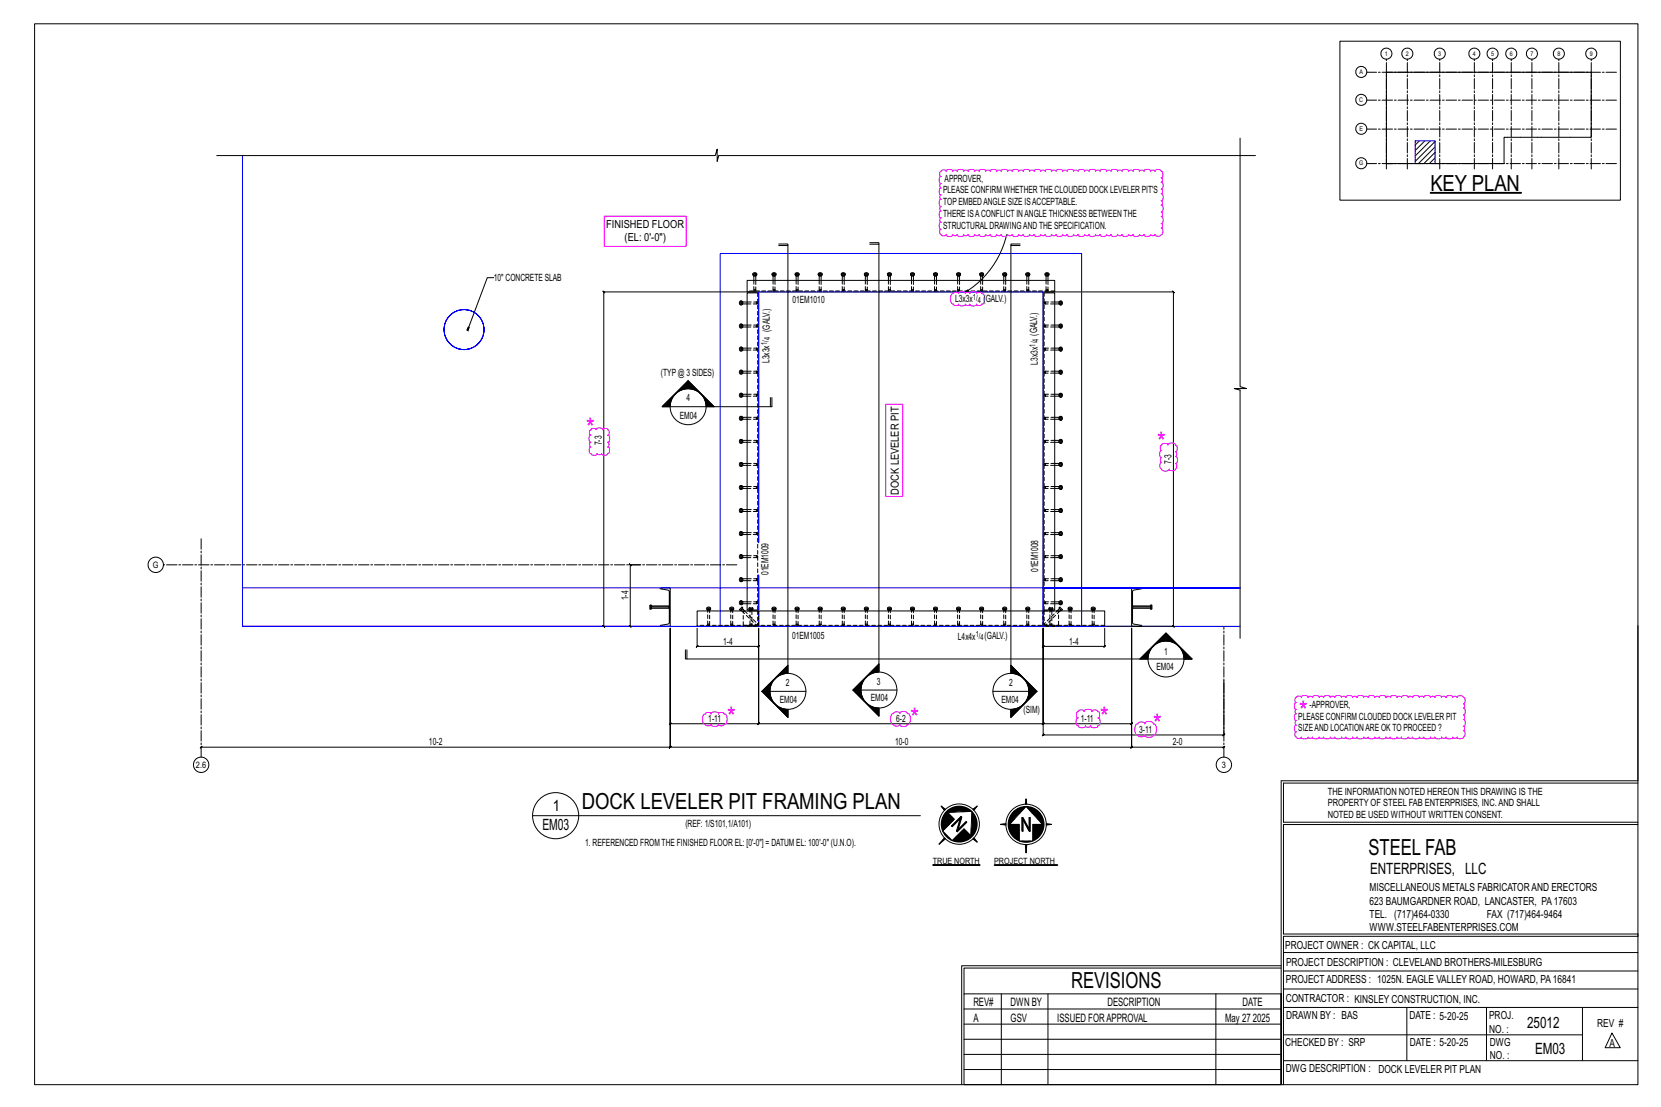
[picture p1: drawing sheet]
<svg xmlns="http://www.w3.org/2000/svg" width="914mm" height="610mm" viewBox="0 0 914 610" stroke-linecap="round" stroke-linejoin="round" font-family="sans-serif">
<g fill="none" stroke="#000" stroke-width=".55">
<path d="M19 13h883v584h-883zM738 23h154v87h-154zM683 76v137l3 1h-7l4 1v137M781 78l-2 2M784 78l-5 5M787 78l-8 8M790 78l-11 11M119 86h275l1-4v7l1-3h295M763 90v-50h113v36h-48v14h-65h4M790 90h.1M790 87l-3 3M790 84l-6 6"/>
<path d="M790 81l-9 9M429 134h5v232M429 135h5M479 134h5v232M479 134h5M554 129a51 51 0 0 1-22 32M557 135h5M562 134h-5v232M272 153h-4l-11 29M411 154h170v7h-170zM414 151a1.1 1.1 0 0 1 2-1 1.1 1.1 0 0 1 1 1M415 152a.8 .8 0 0 1 0-1 .8 .8 0 0 1 1 0 .8 .8 0 0 1 0 1"/>
<path d="M415 154v-3h1v3M425 151a1.1 1.1 0 0 1 1-1 1.1 1.1 0 0 1 1 1M426 154v-3h1v3M426 152a.8 .8 0 0 1 0-1 .8 .8 0 0 1 1 0 .8 .8 0 0 1 0 1M438 151a1.1 1.1 0 0 1 1-1 1.1 1.1 0 0 1 1 1M438 152a.8 .8 0 0 1 0-1 .8 .8 0 0 1 1 0 .8 .8 0 0 1 0 1M438 154v-3h1v3M450 151a1.1 1.1 0 0 1 2-1 1.1 1.1 0 0 1 1 1M451 152a.8 .8 0 0 1 0-1 .8 .8 0 0 1 1 0 .8 .8 0 0 1 0 1M451 154v-3h1v3M463 151a1.1 1.1 0 0 1 1-1 1.1 1.1 0 0 1 1 1M464 152a.8 .8 0 0 1 0-1 .8 .8 0 0 1 1 0 .8 .8 0 0 1 0 1"/>
<path d="M464 154v-3h1v3M476 151a1.1 1.1 0 0 1 1-1 1.1 1.1 0 0 1 1 1M476 152a.8 .8 0 0 1 0-1 .8 .8 0 0 1 1 0 .8 .8 0 0 1 0 1M476 154v-3h1v3M489 151a1.1 1.1 0 0 1 1-1 1.1 1.1 0 0 1 1 1M489 152a.8 .8 0 0 1 0-1 .8 .8 0 0 1 1 0 .8 .8 0 0 1 0 1M489 154v-3h1v3M501 151a1.1 1.1 0 0 1 1-1 1.1 1.1 0 0 1 1 1M502 152a.8 .8 0 0 1 0-1 .8 .8 0 0 1 1 0 .8 .8 0 0 1 0 1M502 154v-3h1v3M514 151a1.1 1.1 0 0 1 1-1 1.1 1.1 0 0 1 1 1M514 152a.8 .8 0 0 1 0-1 1 1 0 0 1 2 0 .8 .8 0 0 1 0 1"/>
<path d="M514 154v-3h1h1v3M527 151a1.1 1.1 0 0 1 1-1 1.1 1.1 0 0 1 1 1M527 152a.8 .8 0 0 1 0-1 .8 .8 0 0 1 1 0 .8 .8 0 0 1 0 1M527 154v-3h1v3M539 151a1.1 1.1 0 0 1 1-1 1.1 1.1 0 0 1 1 1M540 154v-3h1v3M540 152a.8 .8 0 0 1 0-1 .8 .8 0 0 1 1 0 .8 .8 0 0 1 0 1M552 151a1.1 1.1 0 0 1 1-1 1.1 1.1 0 0 1 1 1M553 152a.8 .8 0 0 1 0-1 .8 .8 0 0 1 1 0 .8 .8 0 0 1 0 1M553 154v-3h1v3M565 151a1.1 1.1 0 0 1 1-1 1.1 1.1 0 0 1 1 1M565 154v-3h1v3"/>
<path d="M565 152a.8 .8 0 0 1 0-1 .8 .8 0 0 1 1 0 .8 .8 0 0 1 0 1M575 151a1.1 1.1 0 0 1 1-1 1.1 1.1 0 0 1 1 1M576 152a.8 .8 0 0 1 0-1 .8 .8 0 0 1 1 0 .8 .8 0 0 1 0 1M576 154v-3h1v3M408 178a1.1 1.1 0 0 0-1 2 1.1 1.1 0 0 0 1 1M408 166a1.1 1.1 0 0 0-1 1 1.1 1.1 0 0 0 1 1M409 179a.8 .8 0 0 0-1 0 .8 .8 0 0 0 0 1 .8 .8 0 0 0 1 0M409 166a.8 .8 0 0 0-1 0 .8 .8 0 0 0 0 1 .8 .8 0 0 0 1 0M411 179h-3v1h3M411 166h-3v1h3M417 161h-85v-1l1 1h-1v184M532 161l1-1z"/>
<path d="M574 161h7v175h-7zM575 161h71l-1-1 1 1v184l-1-1 1 1h-37M581 179h3v1h-3M581 166h3v1h-3M583 179a.8 .8 0 0 1 1 0 .8 .8 0 0 1 0 1 .8 .8 0 0 1-1 0M583 166a.8 .8 0 0 1 1 0 .8 .8 0 0 1 0 1 .8 .8 0 0 1-1 0M584 178a1.1 1.1 0 0 1 1 2 1.1 1.1 0 0 1-1 1M584 166a1.1 1.1 0 0 1 1 1 1.1 1.1 0 0 1-1 1M257 182h.1M257 182h1M408 191a1.1 1.1 0 0 0-1 1 1.1 1.1 0 0 0 1 1M409 192a.8 .8 0 0 0-1 0 .8 .8 0 0 0 0 1 .8 .8 0 0 0 1 0"/>
<path d="M411 192h-3v1h3M581 192h3v1h-3M583 192a.8 .8 0 0 1 1 0 .8 .8 0 0 1 0 1 .8 .8 0 0 1-1 0M584 191a1.1 1.1 0 0 1 1 1 1.1 1.1 0 0 1-1 1M370 220l-4 4 4-4M370 219l-5 5M371 218l-6 6M374 216l5-6 5 6M374 215l5-5 5 5M375 215l4-4 4 4M376 215l3-4 3 4M376 214l3-2 2 2"/>
<path d="M377 214l2-2 2 2M378 214l1-1 1 1M379 214h.1M379 212l3 3M379 212l-3 2M379 214h-1M387 218l6 6M387 219l5 5-4-4M408 217a1.1 1.1 0 0 0-1 1 1.1 1.1 0 0 0 1 1M408 204a1.1 1.1 0 0 0-1 1 1.1 1.1 0 0 0 1 1M409 217a.8 .8 0 0 0-1 0 .8 .8 0 0 0 0 1 .8 .8 0 0 0 1 0M409 204a.8 .8 0 0 0-1 0 1 1 0 0 0 0 2 .8 .8 0 0 0 1-1"/>
<path d="M411 217h-3v1h3M411 204h-3v1h3M424 219v5M425 219v5h-32M581 217h3v1h-3M581 204h3v1h-3M583 217a.8 .8 0 0 1 1 0 .8 .8 0 0 1 0 1 .8 .8 0 0 1-1 0M583 204a.8 .8 0 0 1 1 0 1 1 0 0 1 0 2 .8 .8 0 0 1-1-1M584 217a1.1 1.1 0 0 1 1 1 1.1 1.1 0 0 1-1 1M584 204a1.1 1.1 0 0 1 1 1 1.1 1.1 0 0 1-1 1M365 224l14-14 14 14-14-14zM365 224l14-14 14 14"/>
<path d="M369 224h.1M369 223l-1 1M369 222l-2 2M369 221l-2 3M369 221l-3 3M388 220l4 4M388 221l3 3M388 222l3 2M389 222l1 2M389 223l1 1M389 223v1M389 224h-25l15-14 14 14h-4"/>
<path d="M408 229a1.1 1.1 0 0 0-1 1 1.1 1.1 0 0 0 1 1M409 230a.8 .8 0 0 0-1 0 .8 .8 0 0 0 0 1 .8 .8 0 0 0 1 0M411 230h-3v1h3M581 230h3v1h-3M583 230a.8 .8 0 0 1 1 0 .8 .8 0 0 1 0 1 .8 .8 0 0 1-1 0M584 229a1.1 1.1 0 0 1 1 1 1.1 1.1 0 0 1-1 1M408 255a1.1 1.1 0 0 0-1 1 1.1 1.1 0 0 0 1 1M408 242a1.1 1.1 0 0 0-1 1 1.1 1.1 0 0 0 1 1M409 255a.8 .8 0 0 0-1 0 .8 .8 0 0 0 0 1 .8 .8 0 0 0 1 0M409 243a.8 .8 0 0 0-1-1 1 1 0 0 0 0 2 .8 .8 0 0 0 1 0M411 255h-3v1h3M411 243h-3v1h3"/>
<path d="M581 255h3v1h-3M581 243h3v1h-3M583 255a.8 .8 0 0 1 1 0 .8 .8 0 0 1 0 1 .8 .8 0 0 1-1 0M583 243a.8 .8 0 0 1 1-1 1 1 0 0 1 0 2 .8 .8 0 0 1-1 0M584 255a1.1 1.1 0 0 1 1 1 1.1 1.1 0 0 1-1 1M584 242a1.1 1.1 0 0 1 1 1 1.1 1.1 0 0 1-1 1M408 267a1.1 1.1 0 0 0-1 1 1.1 1.1 0 0 0 1 1M409 268a.8 .8 0 0 0-1 0 .8 .8 0 0 0 0 1 .8 .8 0 0 0 1 0M411 268h-3v1h3M581 268h3v1h-3M583 268a.8 .8 0 0 1 1 0 .8 .8 0 0 1 0 1 .8 .8 0 0 1-1 0M584 267a1.1 1.1 0 0 1 1 1 1.1 1.1 0 0 1-1 1"/>
<path d="M408 293a1.1 1.1 0 0 0-1 1 1.1 1.1 0 0 0 1 1M408 280a1.1 1.1 0 0 0-1 1 1.1 1.1 0 0 0 1 1M409 293a.8 .8 0 0 0-1 0 .8 .8 0 0 0 0 1 .8 .8 0 0 0 1 0M409 281a.8 .8 0 0 0-1 0 .8 .8 0 0 0 0 1 .8 .8 0 0 0 1 0M411 293h-3v1h3M411 281h-3v1h3M418 299v-138h-7v175h7v-19M581 293h3v1h-3M581 281h3v1h-3M583 293a.8 .8 0 0 1 1 0 .8 .8 0 0 1 0 1 .8 .8 0 0 1-1 0M583 281a.8 .8 0 0 1 1 0 .8 .8 0 0 1 0 1 .8 .8 0 0 1-1 0M584 293a1.1 1.1 0 0 1 1 1 1.1 1.1 0 0 1-1 1"/>
<path d="M584 280a1.1 1.1 0 0 1 1 1 1.1 1.1 0 0 1-1 1M353 311h-6h-1l1 1v-1v34M408 318a1.1 1.1 0 0 0-1 1 1.1 1.1 0 0 0 1 1M408 305a1.1 1.1 0 0 0-1 2 1.1 1.1 0 0 0 1 1M409 319a.8 .8 0 0 0-1 0 .8 .8 0 0 0 0 1 .8 .8 0 0 0 1 0M409 306a.8 .8 0 0 0-1 0 .8 .8 0 0 0 0 1 .8 .8 0 0 0 1 0M411 319h-3v1h3M411 306h-3v1h3M581 319h3v1h-3M581 306h3v1h-3M583 319a.8 .8 0 0 1 1 0 .8 .8 0 0 1 0 1 .8 .8 0 0 1-1 0M583 306a.8 .8 0 0 1 1 0 .8 .8 0 0 1 0 1 .8 .8 0 0 1-1 0"/>
<path d="M584 318a1.1 1.1 0 0 1 1 1 1.1 1.1 0 0 1-1 1M584 305a1.1 1.1 0 0 1 1 2 1.1 1.1 0 0 1-1 1M358 333h1v2h-1zM359 334h9v1h-9zM359 334h9v1h-9M363 324h6v21h-6v-1h5v-1v-17l-5-2zM384 336h34v9h-34zM389 335a1.1 1.1 0 0 1 1-1 1.1 1.1 0 0 1 1 1M390 336v-1l1 1M390 336a.8 .8 0 0 1 0-1 .8 .8 0 0 1 1 0 .8 .8 0 0 1 0 1M402 335a1.1 1.1 0 0 1 1-1 1.1 1.1 0 0 1 1 1M402 336l1-1v1"/>
<path d="M402 336a.8 .8 0 0 1 0-1 .8 .8 0 0 1 1 0 .8 .8 0 0 1 0 1M407 336l2-2v1l-2 1zM408 336h.1M408 331a1.1 1.1 0 0 0-1 1 1.1 1.1 0 0 0 1 1M409 335l1 1M409 331a.8 .8 0 0 0-1 0 1 1 0 0 0 0 2 .8 .8 0 0 0 1-1M411 331h-3v1h3M413 336h.1M414 336h.1M418 336h156M425 335a1.1 1.1 0 0 1 1-1 1.1 1.1 0 0 1 1 1M426 336v-1l1 1"/>
<path d="M426 336a.8 .8 0 0 1 0-1 .8 .8 0 0 1 1 0 .8 .8 0 0 1 0 1M438 335a1.1 1.1 0 0 1 1-1 1.1 1.1 0 0 1 1 1M438 336l1-1v1M438 336a.8 .8 0 0 1 0-1 .8 .8 0 0 1 1 0 .8 .8 0 0 1 0 1M450 335a1.1 1.1 0 0 1 2-1 1.1 1.1 0 0 1 1 1M451 336a.8 .8 0 0 1 0-1 .8 .8 0 0 1 1 0 .8 .8 0 0 1 0 1M451 336l1-1v1M463 335a1.1 1.1 0 0 1 1-1 1.1 1.1 0 0 1 1 1M464 336v-1l1 1M464 336a.8 .8 0 0 1 0-1 .8 .8 0 0 1 1 0 .8 .8 0 0 1 0 1M476 335a1.1 1.1 0 0 1 1-1 1.1 1.1 0 0 1 1 1M476 336a.8 .8 0 0 1 0-1 .8 .8 0 0 1 1 0 .8 .8 0 0 1 0 1"/>
<path d="M476 336l1-1v1M489 335a1.1 1.1 0 0 1 1-1 1.1 1.1 0 0 1 1 1M489 336a.8 .8 0 0 1 0-1 .8 .8 0 0 1 1 0 .8 .8 0 0 1 0 1M489 336l1-1v1M501 335a1.1 1.1 0 0 1 1-1 1.1 1.1 0 0 1 1 1M502 336v-1l1 1M502 336a.8 .8 0 0 1 0-1 .8 .8 0 0 1 1 0 .8 .8 0 0 1 0 1M514 335a1.1 1.1 0 0 1 1-1 1.1 1.1 0 0 1 1 1M514 336a.8 .8 0 0 1 0-1 1 1 0 0 1 2 0 .8 .8 0 0 1 0 1M514 336l1-1 1 1M527 335a1.1 1.1 0 0 1 1-1 1.1 1.1 0 0 1 1 1M527 336l1-1v1"/>
<path d="M527 336a.8 .8 0 0 1 0-1 .8 .8 0 0 1 1 0 .8 .8 0 0 1 0 1M539 335a1.1 1.1 0 0 1 1-1 1.1 1.1 0 0 1 1 1M540 336v-1l1 1M540 336a.8 .8 0 0 1 0-1 .8 .8 0 0 1 1 0 .8 .8 0 0 1 0 1M552 335a1.1 1.1 0 0 1 1-1 1.1 1.1 0 0 1 1 1M553 336a.8 .8 0 0 1 0-1 .8 .8 0 0 1 1 0 .8 .8 0 0 1 0 1M553 336v-1l1 1M565 335a1.1 1.1 0 0 1 1-1 1.1 1.1 0 0 1 1 1M565 336l1-1v1M565 336a.8 .8 0 0 1 0-1 .8 .8 0 0 1 1 0 .8 .8 0 0 1 0 1M574 336h34v9h-34zM578 336h.1"/>
<path d="M579 336h.1M581 331h3v1h-3M583 335v-1l2 2h-1zM583 331a.8 .8 0 0 1 1 0 1 1 0 0 1 0 2 .8 .8 0 0 1-1-1M583 335l-1 1M584 331a1.1 1.1 0 0 1 1 1 1.1 1.1 0 0 1-1 1M584 336h-1M588 335a1.1 1.1 0 0 1 1-1 1.1 1.1 0 0 1 1 1M589 336v-1l1 1M589 336a.8 .8 0 0 1 0-1 .8 .8 0 0 1 1 0 .8 .8 0 0 1 0 1M601 335a1.1 1.1 0 0 1 1-1 1.1 1.1 0 0 1 1 1M601 336l1-1v1"/>
<path d="M601 336a.8 .8 0 0 1 0-1 .8 .8 0 0 1 1 0 .8 .8 0 0 1 0 1M623 324h5l-4 1-1 1 1 17 4 1v1h-5zM623 334h10v1h-10zM633 333h1v2h-1zM633 334h-10v1h10M332 344l1 1zM346 344l1 1zM369 346v53h-1l1-1v1h49h-1l1-1v1v-43M377 358v5h251M378 358v5M384 346v10h-1l1-1v1h34h-1l1-1v1v-10v53h-1l1-1v1h156l1-1-1 1v-53v10l1-1-1 1h34l1-1-1 1v-10M418 345h156"/>
<path d="M623 346v65l-1 1 1-1h-254l-1 1 1-1v-65v65l-1 1 1-1h-258M633 360l-4 3 3-3M633 359l-4 4M633 358l-4 5M633 358l-5 5M634 357l-6 6M637 354l5-5 5 5M637 354l5-4 4 4M638 354l4-4 4 4M638 354l4-4 3 4M639 353l3-2 2 2M640 353l2-2 2 2"/>
<path d="M640 353l2-1 1 1M641 353l1-1 1 1M641 353l1-1v1M642 353h.1M642 350l3 3M642 350l-3 3M642 350l3 4M650 357l6 6-14-14-14 14M651 358l4 5M651 359l4 4M651 360l3 3M902 345v85h-197"/>
<path d="M424 380l-1 1M424 380l-1 1 1 1M424 379l-2 2 2 1M424 379l-2 2 2 2M424 378l-2 3 2 2M424 378l-3 3 3 3M424 377l-3 4 3 3M425 377l-4 4 4 3M425 376l-5 5 5 4M425 376l-5 5 5 5M425 375l-5 6 5 5M428 373l6-6-14 14"/>
<path d="M434 367l-14 14 14 14M434 368l-4 4M434 369l-2 2M434 370l-1 1M434 366v5M434 368l-4 3M434 367l-5 5M434 368l-3 3M434 369l-3 2M434 366l-15 15M471 380l4 4M471 380l4 3"/>
<path d="M471 380l3 3M473 380l1 2M474 380h.1M474 379l-1 1 1 1M474 378l-2 2M474 378l-2 2 2 2M474 377l-2 3 2 3M474 377l-3 3M475 377l-4 3M475 376l-4 4 4 4M475 375l-5 5M475 375l-5 5 5 5"/>
<path d="M482 370l2-2-2 2M484 366l-15 14 15 14v-4M484 366l-14 14 14 14M484 366l-6 6M484 369l-1 1M484 367l-5 4M484 366l-14 14 14 14-14-14zM484 368l-3 2M484 366l-5 6M484 367l-3 4M484 367l-4 4M484 366v4"/>
<path d="M484 370h.1M494 380h-25M557 368l4 4M557 369l1 2M557 370v1M557 368l3 3M557 367l4 5M557 370l1 1M557 366v5M557 367l5 6M557 367l5 5M557 366l14 15"/>
<path d="M559 371l-2-2 2 2M565 375l5 6-5 5M565 376l5 5-5 5M565 376l5 5-5 4M566 377l4 4-4 4M566 377l3 4-3 3M566 378l3 3-3 3M566 378l3 3-3 2M566 379l2 2-2 2M566 379l2 2-2 1M566 380l1 1M628 363l14-14 14 14z"/>
<path d="M628 363l14-14 14 14-14-14zM632 363h.1M632 362l-1 1M632 361l-1 2M632 361l-2 2M632 360l-2 3M652 361l2 2M652 361l1 2M652 362l1 1M652 362v1M652 363h.1M674 375v30v-1l-1 1h1h-100l1-1-1 1v-59v53l1-1-1 1h49h-1l1-1v1v-53v65l-1 1 1-1h51l-1 1 1-1"/>
<path d="M419 381l15 14M424 381h.1M424 380l-1 1h1M428 389l6 6M429 389l5 5M430 390l4 4M431 390l3 3-3-3M431 390l3 3M432 390l2 3M432 390l2 2M432 391l2 1M433 391l1 1"/>
<path d="M433 391h1M434 391h.1M434 391v4M444 381h-25M478 388l6 6M479 388l5 6M479 389l5 4-4-4M480 389l4 4M481 389l3 3M481 390l3 2M482 390l2 2M482 390l2 1"/>
<path d="M483 390l1 1M483 390h1M484 390h.1M547 381h24M557 391v4M557 391h.1M558 391l-1 1M558 390l-1 2M559 390l-2 3M560 390l-3 3M560 390l-3 4M561 390l-4 4"/>
<path d="M561 389l-4 5M562 389l-5 5M562 389l-5 6M566 380l1 1h-1M566 380v1M566 381h.1M567 381l-1 1M571 381l-14-14 14 14-14 14M571 381l-14 14M110 412l1-1zM565 440l-1 3M705 430v167v-50"/>
<path d="M902 431h-195v22h195M293 449h214M518 444l2 2M519 445l1 1M520 459l3 3M520 446l-2-2 2 2M522 447h13l-1 13-3-4-7 7-5-5 6-7zM522 447a9 9 0 0 0-2 10M522 448a9 9 0 0 0-2 9M522 448a8 8 0 0 0-2 8M523 448l-2 4v4M523 449l-2 3v3"/>
<path d="M523 449l-1 3-1 3M524 449l-2 3v3M524 450l-1 2-1 2M524 455l5-5-2 8M524 450l-1 2v2M525 450l-2 3M525 451l-1 2M525 451l-1 1M529 450l-5 5 5-5h1l-3 7 5-5v1l-5 5 2-7M530 447h-2h-3M531 457h-1M531 457l-2 1"/>
<path d="M531 447l-4-1-3 1M531 457l-3 2M532 458l-2 1h-2M532 453l-5 5M532 458l-2 1-2 1M532 447a8 8 0 0 0-9 0M532 458l-2 2h-3M533 459l-3 1h-3M533 447a9 9 0 0 0-11 0M533 459l-3 2h-4M534 447a9 9 0 0 0-12 0M534 460a8 8 0 0 1-8 1"/>
<path d="M534 460a9 9 0 0 1-9 2M534 447a9 9 0 0 0-11-1 9 9 0 0 0-4 11M535 452v2v3M535 450l1 4-1 4M535 450a8 8 0 0 1 0 9M535 449a9 9 0 0 1-1 10M535 448a9 9 0 0 1-1 12M535 447a9 9 0 0 1 1 12 9 9 0 0 1-11 4M536 446l2-2-2 2M537 445l-1 1M538 444l-2 2M551 454h3"/>
<path d="M554 454h-1h1M554 454h-3h2M556 454a9 9 0 0 0 5 8M557 454a8 8 0 0 0 4 7M557 454l1 4 3 3M558 454l1 4 2 2M558 454l1 3 2 3M559 454v3l2 2M559 454l1 2 1 2M560 454v2l1 2M560 454l1 3M560 454l1 2"/>
<path d="M561 454v1M562 448l-2 1-2 2M562 447l-3 2-2 3M563 446a8 8 0 0 0-6 7M563 451v7v-8l4 6v-6v8h-1l-3-6M563 446a9 9 0 0 0-7 7M564 445a9 9 0 0 0-8 9M564 445a9 9 0 0 0-8 7 9 9 0 0 0 5 11M565 443v-1v1M565 442v-2v3M565 444l9 10h-5v9h-8v-9h-5zM565 445a9 9 0 0 1 9 7 9 9 0 0 1-5 11"/>
<path d="M566 445a9 9 0 0 1 8 9M566 446a9 9 0 0 1 7 7M567 450v8l-4-8v8M567 446a8 8 0 0 1 6 7M567 447l4 2 1 3M568 448l2 1 2 2M569 454v1M569 454v2M570 454l-1 3M570 454v2l-1 2M571 454l-1 2-1 2M571 454l-1 3-1 2"/>
<path d="M572 454l-1 3-2 3M572 454l-1 4-2 2M572 454l-1 4-2 3M573 454a8 8 0 0 1-4 7M573 454a9 9 0 0 1-4 8M574 454a9 9 0 0 1-5 8M576 454h3M577 454h-1M579 454h-3M902 454h-195v60h195v2h-195v81M520 461l-3 4 2-2M520 462l-1 1"/>
<path d="M520 462l-3 3M536 462l1 1M536 462l2 2-2-2M536 461l2 3M563 463h4M564 465l1 5M565 465v2M565 465v5v-5M705 533h-174v14M705 532h-176v65M707 535h195M707 525h195"/>
<path d="M531 547h174v50h-174zM531 556h174M551 547v50M577 547v50M669 547v50M707 555h195M707 545h195M774 555v29M818 555v29M871 555v29M531 572h174M531 564h174"/>
<path d="M707 570h164M887 569l5 8h-8zM531 589h174M531 581h174M707 584h195"/>
<circle cx="749" cy="40" r="3"/>
<circle cx="763" cy="30" r="3"/>
<circle cx="775" cy="30" r="3"/>
<circle cx="793" cy="30" r="3"/>
<circle cx="812" cy="30" r="3"/>
<circle cx="822" cy="30" r="3"/>
<circle cx="832" cy="30" r="3"/>
<circle cx="843" cy="30" r="3"/>
<circle cx="858" cy="30" r="3"/>
<circle cx="876" cy="30" r="3"/>
<circle cx="749" cy="55" r="3"/>
<circle cx="749" cy="71" r="3"/>
<circle cx="749" cy="90" r="3"/>
<circle cx="379" cy="224" r="10"/>
<circle cx="86" cy="311" r="4"/>
<circle cx="484" cy="380" r="10"/>
<circle cx="642" cy="363" r="10"/>
<circle cx="434" cy="381" r="10"/>
<circle cx="557" cy="381" r="10"/>
<circle cx="111" cy="421" r="4"/>
<circle cx="674" cy="421" r="4"/>
<circle cx="306" cy="449" r="13"/>
<circle cx="528" cy="454" r="11"/>
<circle cx="528" cy="454" r="10"/>
<circle cx="565" cy="454" r="11"/>
<circle cx="565" cy="454" r="10"/>
</g>
<path d="M518 95a2 2 0 0 1 3-1 2 2 0 0 1 4 0 1.4 1.4 0 0 1 2 0 2 2 0 0 1 4 0 1.4 1.4 0 0 1 2 0 2 2 0 0 1 4 0 1.4 1.4 0 0 1 2 0 2 2 0 0 1 4 0 1.4 1.4 0 0 1 2 0 2 2 0 0 1 4 0 1.4 1.4 0 0 1 2 0 2 2 0 0 1 4 0 1.4 1.4 0 0 1 2 0 2 2 0 0 1 4 0 1.4 1.4 0 0 1 2 0 2 2 0 0 1 4 0 1.4 1.4 0 0 1 2 0 2 2 0 0 1 4 0 1.4 1.4 0 0 1 2 0 2 2 0 0 1 4 0 1.4 1.4 0 0 1 2 0 2 2 0 0 1 4 0 1.4 1.4 0 0 1 2 0 2 2 0 0 1 4 0 1.4 1.4 0 0 1 2 0 2 2 0 0 1 4 0 1.5 1.5 0 0 1 3 0 2 2 0 0 1 3 0 1.5 1.5 0 0 1 3 0 2 2 0 0 1 3 0 1.5 1.5 0 0 1 3 0 2 2 0 0 1 3 0 1.5 1.5 0 0 1 3 0 2 2 0 0 1 3 0 1.5 1.5 0 0 1 3 0 2 2 0 0 1 3 0 1.5 1.5 0 0 1 3 0 2 2 0 0 1 3 0 1.5 1.5 0 0 1 3 0 2.2 2.2 0 0 1 4 0v2v2h-1l1 1-1 1 1 1v1v2h-1l1 1-1 2h1v2v1h-1l1 2-1 1h1v2v2h-1l1 1-1 1 1 1v1v2h-1l1 1v2a2.5 2.5 0 0 1-1 3l-1 1h-2v-1l-1 1-2-1v1h-1h-2v-1l-1 1-2-1v1h-1h-2v-1l-1 1-2-1v1h-1h-2v-1l-2 1-1-1v1h-2h-1v-1l-2 1-1-1v1h-2h-1v-1l-2 1-1-1v1h-2h-1v-1l-2 1-1-1v1h-2h-1l-1-1-1 1-1-1v1h-2h-1l-1-1-1 1-1-1v1h-2h-1l-1-1-1 1-1-1v1h-2h-1l-1-1-1 1-1-1v1h-2h-1l-1-1-1 1-1-1v1h-2h-2v-1l-1 1-1-1v1h-2h-2v-1l-1 1-1-1v1h-2h-2v-1l-1 1-1-1v1h-2h-2v-1l-1 1-1-1-1 1h-1h-2v-1l-1 1-1-1-1 1h-1h-2v-1l-1 1-1-1-1 1h-1h-2v-1l-1 1-1-1-1 1h-1l-2-1a2.1 2.1 0 0 1-3 0 2.1 2.1 0 0 1 0-3 2.1 2.1 0 0 1 0-4 1.4 1.4 0 0 1 0-2 2.1 2.1 0 0 1 0-4 1.4 1.4 0 0 1 0-2 2.1 2.1 0 0 1 0-4 1.5 1.5 0 0 1 0-3 2.1 2.1 0 0 1 0-3 1.5 1.5 0 0 1 0-3 2.1 2.1 0 0 1 0-4h-1zM333 119h45v17h-45zM524 162h1a1.6 1.6 0 0 1 3 0 2.1 2.1 0 0 1 3 0 1.5 1.5 0 0 1 3 0 2.1 2.1 0 0 1 4 0 1.6 1.6 0 0 1 2 0h1a4 4 0 0 1-1 6h-2v-1a2.1 2.1 0 0 1-4 0 1.5 1.5 0 0 1-3 0 2.1 2.1 0 0 1-3 0 1.6 1.6 0 0 1-3 0h-1a4 4 0 0 1 0-5zM325 237a2 2 0 0 1 3 0 2.1 2.1 0 0 1 4 0 2 2 0 0 1 3 0 2 2 0 0 1-1 3 2.2 2.2 0 0 1 0 4 1.5 1.5 0 0 1 0 2 2.3 2.3 0 0 1 1 4l-2 1-2-1a1.4 1.4 0 0 1-2 0 2.2 2.2 0 0 1-4 0l-1-2 1-2a1.5 1.5 0 0 1 0-2 2.2 2.2 0 0 1 0-4v-1zM488 223h9v50h-9zM640 244h2l1 1a2.6 2.6 0 0 1 4 0l1 2v2h-1a1.5 1.5 0 0 1 0 2 2.2 2.2 0 0 1 0 4 2 2 0 0 1 0 4h-2h-1v-1a2.6 2.6 0 0 1-5 0l-1-2 1-1h1a1.5 1.5 0 0 1 0-3 2.2 2.2 0 0 1 0-4 2 2 0 0 1 0-3zM387 394l1-1a1.7 1.7 0 0 1 3 0 2.5 2.5 0 0 1 5 0 1.7 1.7 0 0 1 3 0 4 4 0 0 1 0 6l-2 1-1-1a2.5 2.5 0 0 1-5 0 1.7 1.7 0 0 1-3 0 4 4 0 0 1-1-5zM491 393h1a1.9 1.9 0 0 1 3 0 2.3 2.3 0 0 1 4 0h1a4 4 0 0 1-1 6l-2 1h-1l-1-1a1.9 1.9 0 0 1-3 0h-1a4 4 0 0 1 0-6zM593 392a2.1 2.1 0 0 1 4 0 2.4 2.4 0 0 1 4 0 2.1 2.1 0 0 1 4 0v2v1h-1a2.7 2.7 0 0 1 0 5l-2 1-1-1h-1a1.6 1.6 0 0 1-2 0 2.6 2.6 0 0 1-5 0l-1-3 1-1 1-1h-1zM625 399h2a2.1 2.1 0 0 1 3 0 2.6 2.6 0 0 1 5 0 4 4 0 0 1 0 6 2.6 2.6 0 0 1-5 0 2.1 2.1 0 0 1-3 0h-1a4 4 0 0 1-1-6zM713 384a2 2 0 0 1 3 0 2.1 2.1 0 0 1 4 0 1.5 1.5 0 0 1 3 0 2.1 2.1 0 0 1 3 0 1.5 1.5 0 0 1 3 0 2.1 2.1 0 0 1 3 0 1.5 1.5 0 0 1 3 0 2.1 2.1 0 0 1 3 0 1.5 1.5 0 0 1 3 0 2.1 2.1 0 0 1 4 0 1.4 1.4 0 0 1 2 0 2.1 2.1 0 0 1 4 0 1.4 1.4 0 0 1 2 0 2.1 2.1 0 0 1 4 0 1.4 1.4 0 0 1 2 0 2.1 2.1 0 0 1 4 0 1.4 1.4 0 0 1 2 0 2.1 2.1 0 0 1 4 0 1.5 1.5 0 0 1 3 0 2.1 2.1 0 0 1 3 0 1.5 1.5 0 0 1 3 0 2.1 2.1 0 0 1 3 0 1.5 1.5 0 0 1 3 0 2.1 2.1 0 0 1 3 0 1.5 1.5 0 0 1 3 0 2.1 2.1 0 0 1 4 0 1.4 1.4 0 0 1 2 0 2.1 2.1 0 0 1 4 0 1.4 1.4 0 0 1 2 0 2.2 2.2 0 0 1 4 0l1 2-1 1v1v1v1l1 2-1 2v1v1l1 2-1 2v1v1a2.4 2.4 0 0 1 0 4l-2 1-2-1-1 1-1-1v1h-2h-2v-1l-1 1-1-1-1 1h-1h-2v-1l-1 1-2-1v1h-1h-2v-1l-1 1-2-1v1h-1h-2v-1l-2 1-1-1v1h-2h-1v-1l-2 1-1-1v1h-2h-1l-1-1-1 1-1-1v1h-2h-1l-1-1-1 1-1-1v1h-2h-2v-1l-1 1-1-1v1h-2h-2v-1l-1 1-1-1-1 1h-1h-2v-1l-1 1-2-1v1h-1h-2v-1l-1 1-2-1v1h-1h-2v-1l-2 1-1-1v1h-2h-1v-1l-2 1-1-1v1h-2l-2-1a2.1 2.1 0 0 1-2 0 2.1 2.1 0 0 1 0-3 2.1 2.1 0 0 1 0-4 1.4 1.4 0 0 1 0-2 2.1 2.1 0 0 1 0-4 1.4 1.4 0 0 1 0-2 2.1 2.1 0 0 1 0-4l-1-1z" fill="none" stroke="#f0f" stroke-width=".55"/>
<g fill="none" stroke="#00f" stroke-width=".55">
<path d="M133 86v238M779 90v-12h11v12M418 299v-138h156v184h21v-205h-199v205h22M418 317v28v-21M574 324v21M683 324h-550v21M369 345h-236h550"/>
<circle cx="255" cy="181" r="11"/>
</g>
<g fill="none" stroke="#000" stroke-width=".55" stroke-dasharray="2 1.4">
<path d="M415 160v-6M415 151l1 1M416 152l-2-1M416 152v-1M416 160v-6M416 160h-1M416 152h-1M416 160h.1M417 151l-1 1M426 160v-6M426 151v1M426 152h.1"/>
<path d="M426 152l-1-1M426 152l1-1M427 160v-6M427 160h-1M427 152h-1M427 151l-1 1M438 160v-6M438 151l1 1M439 152h-1M439 152l-1-1M439 152v-1M439 160v-6"/>
<path d="M439 160h-1M439 152h.1M439 160h.1M440 151l-1 1M451 160v-6M451 151l1 1M452 152l-2-1M452 152v-1M452 160v-6M452 160h-1M452 152h-1M452 160h.1"/>
<path d="M453 151l-1 1M464 160v-6M464 151v1M464 152h.1M464 152l-1-1M464 152l1-1M465 160v-6M465 160h-1M465 152h-1M465 151l-1 1M476 160v-6M476 151l1 1"/>
<path d="M477 152h-1M477 152v-1M477 152l-1-1M477 160v-6M477 160h-1M477 152h.1M477 160h.1M478 151l-1 1M489 160v-6M489 151l1 1M490 152h-1M490 152v-1"/>
<path d="M490 152l-1-1M490 160v-6M490 160h-1M490 152h.1M490 160h.1M491 151l-1 1M502 160v-6M502 151v1M502 152l1-1M502 152l-1-1M503 160v-6M503 160h-1"/>
<path d="M503 152h-1M503 151l-1 1M514 160v-6M514 151l1 1M515 152h-1M515 152l-1-1M515 152l1-1M515 160l1-6M515 160h.1M516 152h-1M516 160h-1M516 151l-1 1"/>
<path d="M527 160v-6M527 151l1 1M528 152h-1M528 152v-1M528 152l-1-1M528 160v-6M528 160h-1M528 152h.1M529 151l-1 1M540 160v-6M540 151l1 1M540 152h.1"/>
<path d="M540 152l-1-1M541 152v-1M541 160v-6M541 160h-1M541 152h-1M541 151l-1 1M553 160v-6M553 151v1M553 152h.1M553 152l1-1M553 152l-1-1M554 160v-6"/>
<path d="M554 160h-1M554 152h-1M554 151l-1 1M565 160v-6M565 151l1 1M566 152h-1M566 152v-1M566 152l-1-1M566 160v-6M566 160h-1M566 152h.1M566 160h.1"/>
<path d="M567 151l-1 1M576 160v-6M576 151v1M576 152l1-1M576 152l-1-1M577 160v-6M577 160h-1M577 152h-1M577 151l-1 1M408 178a1.1 1.1 0 0 1 1 2 1.1 1.1 0 0 1-1 1M408 166a1.1 1.1 0 0 1 1 1 1.1 1.1 0 0 1-1 1M408 167h1"/>
<path d="M409 167l-1-1M409 180l-1-1M409 179v1M409 166v1M417 179h-6M417 179v1M417 166h-6M417 166v1M417 167h-6M417 167h.1M417 161v95M417 180h.1"/>
<path d="M426 160h.1M464 160h.1M502 160h.1M527 160h.1M540 160h.1M553 160h.1M575 180v-1M575 167v-1M575 179h6M575 167h.1M575 166h6M575 180h6"/>
<path d="M575 167h6M576 160h.1M581 160h-170M583 180v-1M583 167v-1M583 167h.1M583 180h1M583 167h1M584 179l-1 1M584 166l-1 1M584 168a1.1 1.1 0 0 1-1-1 1.1 1.1 0 0 1 1-1M408 191a1.1 1.1 0 0 1 1 1 1.1 1.1 0 0 1-1 1"/>
<path d="M408 193h1M408 180h1M409 193l-1-1M409 192v1M417 192h-6M417 192v1M417 193h-6M417 180h-6M417 193h.1M575 192h.1M575 193v-1M575 192h6"/>
<path d="M575 180h.1M575 193h6M583 192h.1M583 193v-1M583 180h.1M583 193h1M584 192l-1 1M584 193a1.1 1.1 0 0 1-1-1 1.1 1.1 0 0 1 1-1M584 181a1.1 1.1 0 0 1-1-1 1.1 1.1 0 0 1 1-2M408 217a1.1 1.1 0 0 1 1 1 1.1 1.1 0 0 1-1 1M408 204a1.1 1.1 0 0 1 1 1 1.1 1.1 0 0 1-1 1M408 218h1"/>
<path d="M408 205h1M409 218l-1-1M409 205l-1-1M409 217v1M409 204v1M417 217h-6M417 217v1M417 204h-6M417 204v1M417 218h-6M417 205h-6M417 218h.1"/>
<path d="M417 205h.1M575 218v-1M575 205v-1M575 218h.1M575 217h6M575 205h.1M575 204h6M575 218h6M575 205h6M583 218v-1M583 205v-1M583 218h.1"/>
<path d="M583 205h.1M583 218h1M583 205h1M584 217l-1 1M584 204l-1 1M584 219a1.1 1.1 0 0 1-1-1 1.1 1.1 0 0 1 1-1M584 206a1.1 1.1 0 0 1-1-1 1.1 1.1 0 0 1 1-1M408 229a1.1 1.1 0 0 1 1 1 1.1 1.1 0 0 1-1 1M408 231l1-1M409 230h-1M409 230v1M417 230h-6"/>
<path d="M417 230v1M417 231h-6M417 230h.1M575 230h.1M575 231v-1M575 230h6M575 231h6M583 230h.1M583 231v-1M583 231h1M584 230l-1 1M584 231a1.1 1.1 0 0 1-1-1 1.1 1.1 0 0 1 1-1"/>
<path d="M408 255a1.1 1.1 0 0 1 1 1 1.1 1.1 0 0 1-1 1M408 242a1.1 1.1 0 0 1 1 1 1.1 1.1 0 0 1-1 1M408 256h1M408 244l1-1M409 243h-1M409 256l-1-1M409 255v1M409 243v1M417 255h-6M417 255v1M417 243h-6M417 243h.1"/>
<path d="M417 256h-6M417 244h-6M417 256v80M417 256h.1M575 256v-1M575 243h.1M575 256h.1M575 255h6M575 244v-1M575 243h6M575 256h6M575 243l6 1"/>
<path d="M583 256v-1M583 243h.1M583 256h.1M583 244v-1M583 256h1M583 243l1 1M584 255l-1 1M584 243h-1M584 257a1.1 1.1 0 0 1-1-1 1.1 1.1 0 0 1 1-1M584 244a1.1 1.1 0 0 1-1-1 1.1 1.1 0 0 1 1-1M408 267a1.1 1.1 0 0 1 1 1 1.1 1.1 0 0 1-1 1M408 269h1"/>
<path d="M409 269l-1-1M409 268v1M417 268h-6M417 268v1M417 269h-6M417 269h.1M575 268h.1M575 269v-1M575 268h6M575 269h6M583 268h.1M583 269v-1"/>
<path d="M583 269h1M584 268l-1 1M584 269a1.1 1.1 0 0 1-1-1 1.1 1.1 0 0 1 1-1M408 293a1.1 1.1 0 0 1 1 1 1.1 1.1 0 0 1-1 1M408 280a1.1 1.1 0 0 1 1 1 1.1 1.1 0 0 1-1 1M408 294h1M408 282l1-1M409 294l-1-1M409 281h-1M409 293v1M409 281v1M417 293h-6"/>
<path d="M417 293v1M417 281h-6M417 281v1M417 294h-6M417 282h-6M417 281h.1M417 294h.1M575 294v-1M575 281h.1M575 294h.1M575 293h6M575 282v-1"/>
<path d="M575 281h6M575 294h6M575 282h6M583 294v-1M583 281h.1M583 294h.1M583 282v-1M583 294h1M583 281l1 1M584 293l-1 1M584 281h-1M584 295a1.1 1.1 0 0 1-1-1 1.1 1.1 0 0 1 1-1"/>
<path d="M584 282a1.1 1.1 0 0 1-1-1 1.1 1.1 0 0 1 1-1M408 318a1.1 1.1 0 0 1 1 1 1.1 1.1 0 0 1-1 1M408 305a1.1 1.1 0 0 1 1 2 1.1 1.1 0 0 1-1 1M408 320h1M408 307h1M409 320l-1-1M409 307l-1-1M409 319v1M409 306v1M417 319h-6M417 319v1M417 306h-6"/>
<path d="M417 306v1M417 320h-6M417 307h-6M417 320h.1M417 307h.1M575 319h.1M575 307v-1M575 320v-1M575 319h6M575 307h.1M575 306h6M575 320h6"/>
<path d="M575 307h6M583 319h.1M583 307v-1M583 320v-1M583 307h.1M583 320h1M583 307h1M584 319l-1 1M584 306l-1 1M584 308a1.1 1.1 0 0 1-1-1 1.1 1.1 0 0 1 1-2M390 335v1M390 336l1-1"/>
<path d="M391 336h-1M391 335a1.1 1.1 0 0 1-1 1 1.1 1.1 0 0 1-1-1M402 335l1 1M403 336v-1M403 336h-1M404 335a1.1 1.1 0 0 1-1 1 1.1 1.1 0 0 1-1-1M408 331a1.1 1.1 0 0 1 1 1 1.1 1.1 0 0 1-1 1M408 336l1-1 1 1M408 332h1M409 332l-1-1M409 331v1M410 336l7 8"/>
<path d="M412 335h.1M413 336l-1-1h1M413 336v-1v1M413 335h1M413 335h1v1M413 336h.1M413 336l1-1v1M414 336v8h-1M414 336h-1M414 335h.1M417 331h-6M417 331v1"/>
<path d="M417 332h-6M417 336v8h-33M417 336h1v9h-9M417 332h.1M426 335v1M426 336l1-1M426 336h.1M426 336l-1-1M427 336h-1M427 335l-1 1M438 335l1 1M439 336v-1"/>
<path d="M439 336l-1-1M439 336h-1M440 335l-1 1M451 335l1 1M452 336v-1M452 336l-2-1M452 336h-1M453 335l-1 1M464 335v1M464 336h.1M464 336l1-1M464 336l-1-1"/>
<path d="M465 336h-1M465 335l-1 1M476 335l1 1M477 336v-1M477 336l-1-1M477 336h-1M478 335l-1 1M489 335l1 1M490 336h-1M490 336v-1M490 336l-1-1M490 336h.1"/>
<path d="M491 335l-1 1M502 335v1M502 336h.1M502 336l1-1M502 336l-1-1M503 336h-1M503 335l-1 1M514 335l1 1M515 336h-1M515 336l1-1M515 336l-1-1M516 336h-1"/>
<path d="M516 335l-1 1M527 335l1 1M528 336h-1M528 336v-1M528 336l-1-1M528 336h.1M529 335l-1 1M540 335v1M540 336l1-1M540 336l-1-1M541 336h-1M541 335l-1 1"/>
<path d="M553 335v1M553 336l1-1M553 336l-1-1M554 336h-1M554 335l-1 1M565 335l1 1M566 336h-1M566 336v-1M566 336l-1-1M566 336h.1M567 335l-1 1M575 336v8h1"/>
<path d="M575 336h-1v9h9v-1h-7M575 336v-175M575 332v-1M575 336h8v8M575 332h.1M575 331h6M575 332h6M577 335h.1M578 336v-1M578 336v-1l1 1M578 335h1M578 335h1v1"/>
<path d="M578 336h.1M579 336v-1v1M579 336v8h-1M579 336h-1M580 335h.1M583 332v-1M583 332h.1M583 335l1 1h-1M583 332h1M583 336l-7 8M584 331l-1 1M584 320a1.1 1.1 0 0 1-1-1 1.1 1.1 0 0 1 1-1"/>
<path d="M584 333a1.1 1.1 0 0 1-1-1 1.1 1.1 0 0 1 1-1M589 335v1M589 336l1-1M590 336h-1M590 335a1.1 1.1 0 0 1-1 1 1.1 1.1 0 0 1-1-1M601 335l1 1M602 336h-1M602 336v-1M602 336h.1M603 335a1.1 1.1 0 0 1-1 1 1.1 1.1 0 0 1-1-1M390 344v-8M390 344h.1"/>
<path d="M391 344v-8M391 344h-1M402 344v-8M403 344h-1M403 344v-8M403 344h.1M409 344v-8h8M413 344v-8M413 344h.1M414 344h.1M414 344h-1M416 344h-7v1"/>
<path d="M417 344h-1l-8-8M426 344v-8M426 344h.1M427 344v-8M427 344h-1M438 344v-8M439 344h-1M439 344v-8M439 344h.1M451 344v-8M451 344h.1M452 344v-8"/>
<path d="M452 344h-1M464 344v-8M464 344h.1M465 344v-8M465 344h-1M476 344v-8M477 344h-1M477 344v-8M477 344h.1M489 344v-8M490 344h-1M490 344v-8"/>
<path d="M490 344h.1M502 344v-8M502 344h.1M503 344v-8M503 344h-1M514 344v-8M515 344h.1M515 344l1-8M516 344h-1M527 344v-8M527 344h.1M528 344v-8"/>
<path d="M528 344h-1M540 344v-8M540 344h.1M541 344v-8M541 344h-1M553 344v-8M553 344h.1M554 344v-8M554 344h-1M565 344v-8M566 344h-1M566 344v-8"/>
<path d="M566 344h.1M576 344h-1l8-9M578 344v-8M578 344h.1M579 344h.1M579 344h-1M583 344h-174M589 344v-8M589 344h.1M590 344v-8M590 344h-1M601 344v-8"/>
<path d="M602 344h-1M602 344v-8M602 344h.1M608 344h-32"/>
<circle cx="413" cy="335" r=".9"/>
<circle cx="579" cy="335" r=".9"/>
</g>
<g fill="none" stroke="#000" stroke-width=".55" stroke-dasharray="5.8 1 1 1">
<path d="M890 40h-138M890 55h-138M890 71h-138M763 93v-60M775 93v-60M793 93v-60M812 93v-60M822 93v-60M832 93v-60M843 93v-60M858 93v-60M876 93v-60"/>
<path d="M890 90h-138M406 311h-316M111 417v-121M674 417v-72"/>
</g>
<path d="M787 106h51h-51zM513 476h27zM547 476h35z" fill="#000" stroke="#000" stroke-width=".55"/>
<path d="M779 78h11v12h-11z" fill="none" stroke="#000" stroke-width=".55" stroke-dasharray="0 1"/>
<g font-size="14.7" fill="#f0f">
<text x="323" y="241">*</text>
<text x="637" y="249">*</text>
<text x="400" y="400">*</text>
<text x="501" y="400">*</text>
<text x="606" y="400">*</text>
<text x="715" y="396">*</text>
<text x="635" y="404">*</text>
</g>
<g font-size="12.2">
<text x="787" y="105">KEY PLAN</text>
<text x="320" y="445">DOCK LEVELER PIT FRAMING PLAN</text>
<text x="753" y="471">STEEL FAB</text>
<text x="590" y="544">REVISIONS</text>
</g>
<g font-size="8.6">
<text x="304" y="446">1</text>
<text x="299" y="457">EM03</text>
<text x="754" y="481">ENTERPRISES, LLC</text>
<text x="841" y="566">25012</text>
<text x="845" y="580">EM03</text>
</g>
<g font-size="6.4">
<text x="536" y="554">REV#</text>
<text x="556" y="554">DWN BY</text>
<text x="610" y="554">DESCRIPTION</text>
<text x="684" y="554">DATE</text>
<text x="536" y="563">A</text>
<text x="556" y="563">GSV</text>
<text x="582" y="563">ISSUED FORAPPROVAL</text>
<text x="674" y="563">May 27</text>
<text x="690" y="563">2025</text>
</g>
<g font-size="6.1">
<text x="334" y="126">FINISHED FLOOR</text>
<text x="344" y="133">(EL: 0'-0&quot;)</text>
<text x="495" y="272" transform="rotate(-90 495 272)">DOCK LEVELER PIT</text>
<text x="754" y="491">MISCELLANEOUS METALS FABRICATORAND ERECTORS</text>
<text x="754" y="498">623 BAUMGARDNER ROAD, LANCASTER, PA17603</text>
<text x="754" y="505">TEL. (717)464-0330</text>
<text x="819" y="505">FAX (717)464-9464</text>
<text x="754" y="513">WWW.STEELFABENTERPRISES.COM</text>
<text x="708" y="523">PROJECT OWNER : CK CAPITAL, LLC</text>
<text x="708" y="532">PROJECT DESCRIPTION : CLEVELAND BROTHERS-MILESBURG</text>
<text x="708" y="541">PROJECTADDRESS : 1025N. EAGLE VALLEY ROAD, HOWARD, PA16841</text>
<text x="708" y="552">CONTRACTOR : KINSLEY CONSTRUCTION, INC.</text>
<text x="708" y="561">DRAWN BY : BAS</text>
<text x="776" y="561">DATE : 5-20-25</text>
<text x="820" y="561">PROJ.</text>
<text x="820" y="569">NO. :</text>
<text x="879" y="566">REV #</text>
<text x="708" y="576">CHECKED BY : SRP</text>
<text x="776" y="576">DATE : 5-20-25</text>
<text x="820" y="576">DWG</text>
<text x="886" y="577">A</text>
<text x="820" y="583">NO. :</text>
<text x="708" y="590">DWG DESCRIPTION : DOCK LEVELER PIT PLAN</text>
</g>
<g font-size="5.5">
<text x="520" y="100">APPROVER,</text>
<text x="519" y="106">PLEASE CONFIRM WHETHER THE CLOUDED DOCK LEVELER PIT'S</text>
<text x="519" y="113">TOPEMBEDANGLE SIZE ISACCEPTABLE.</text>
<text x="519" y="120">THERE ISACONFLICT INANGLETHICKNESS BETWEEN THE</text>
<text x="519" y="126">STRUCTURALDRAWINGAND THE SPECIFICATION.</text>
<text x="272" y="155">10&quot; CONCRETE SLAB</text>
<text x="436" y="167">01EM1010</text>
<text x="526" y="166">L3x3x</text>
<text x="541" y="166">(GALV.)</text>
<text x="424" y="183" transform="rotate(-90 424 183)">(GALV.)</text>
<text x="571" y="185" transform="rotate(-90 571 185)">(GALV.)</text>
<text x="424" y="200" transform="rotate(-90 424 200)">L3x3x</text>
<text x="571" y="201" transform="rotate(-90 571 201)">L3x3x</text>
<text x="364" y="207">(TYP@ 3 SIDES)</text>
<text x="378" y="221">4</text>
<text x="374" y="230">EM04</text>
<text x="331" y="245" transform="rotate(-90 331 245)">7-3</text>
<text x="645" y="255" transform="rotate(-90 645 255)">7-3</text>
<text x="423" y="317" transform="rotate(-90 423 317)">01EM1009</text>
<text x="571" y="315" transform="rotate(-90 571 315)">01EM1008</text>
<text x="346" y="331" transform="rotate(-90 346 331)">1-4</text>
<text x="436" y="352">01EM1005</text>
<text x="527" y="352">L4x4x</text>
<text x="542" y="352">(GALV.)</text>
<text x="398" y="355">1-4</text>
<text x="589" y="355">1-4</text>
<text x="641" y="361">1</text>
<text x="637" y="369">EM04</text>
<text x="433" y="378">2</text>
<text x="483" y="377">3</text>
<text x="556" y="378">2</text>
<text x="429" y="387">EM04</text>
<text x="479" y="386">EM04</text>
<text x="551" y="387">EM04</text>
<text x="721" y="390">-APPROVER,</text>
<text x="563" y="392">(SIM)</text>
<text x="390" y="398">1-11</text>
<text x="493" y="398">6-2</text>
<text x="595" y="398">1-11</text>
<text x="715" y="396">PLEASE CONFIRM CLOUDED DOCK LEVELER PIT</text>
<text x="627" y="404">3-11</text>
<text x="715" y="403">SIZEAND LOCATIONARE OKTO PROCEED ?</text>
<text x="236" y="410">10-2</text>
<text x="493" y="410">10-0</text>
<text x="646" y="410">2-0</text>
<text x="731" y="438">THE INFORMATION NOTED HEREON THIS DRAWING IS THE</text>
<text x="731" y="444">PROPERTY OF STEEL FAB ENTERPRISES, INC.AND SHALL</text>
<text x="377" y="455">(REF: 1/S101,1/A101)</text>
<text x="731" y="451">NOTED BE USED WITHOUT WRITTEN CONSENT.</text>
<text x="322" y="466">1. REFERENCED FROMTHE FINISHED FLOOR EL: [0'-0&quot;] = DATUM EL: 100'-0&quot; (U.N.O).</text>
</g>
<g font-size="4.9">
<text x="84" y="313">G</text>
<text x="108" y="423">2.6</text>
<text x="673" y="423">3</text>
</g>
<g font-size="4.8">
<text x="513" y="476">TRUE NORTH</text>
<text x="547" y="476">PROJECT NORTH</text>
</g>
<g font-size="4.7">
<text x="536" y="165">1/</text>
<text x="538" y="167">4</text>
<text x="422" y="190" transform="rotate(-90 422 190)">1/</text>
<text x="424" y="187" transform="rotate(-90 424 187)">4</text>
<text x="570" y="191" transform="rotate(-90 570 191)">1/</text>
<text x="572" y="188" transform="rotate(-90 572 188)">4</text>
<text x="537" y="351">1/</text>
<text x="540" y="353">4</text>
</g>
<g font-size="3.5">
<text x="762" y="31">1</text>
<text x="774" y="31">2</text>
<text x="792" y="31">3</text>
<text x="811" y="31">4</text>
<text x="821" y="31">5</text>
<text x="831" y="31">6</text>
<text x="843" y="31">7</text>
<text x="857" y="31">8</text>
<text x="875" y="31">9</text>
<text x="748" y="41">A</text>
<text x="748" y="56">C</text>
<text x="748" y="72">E</text>
<text x="748" y="91">G</text>
</g>
</svg>
